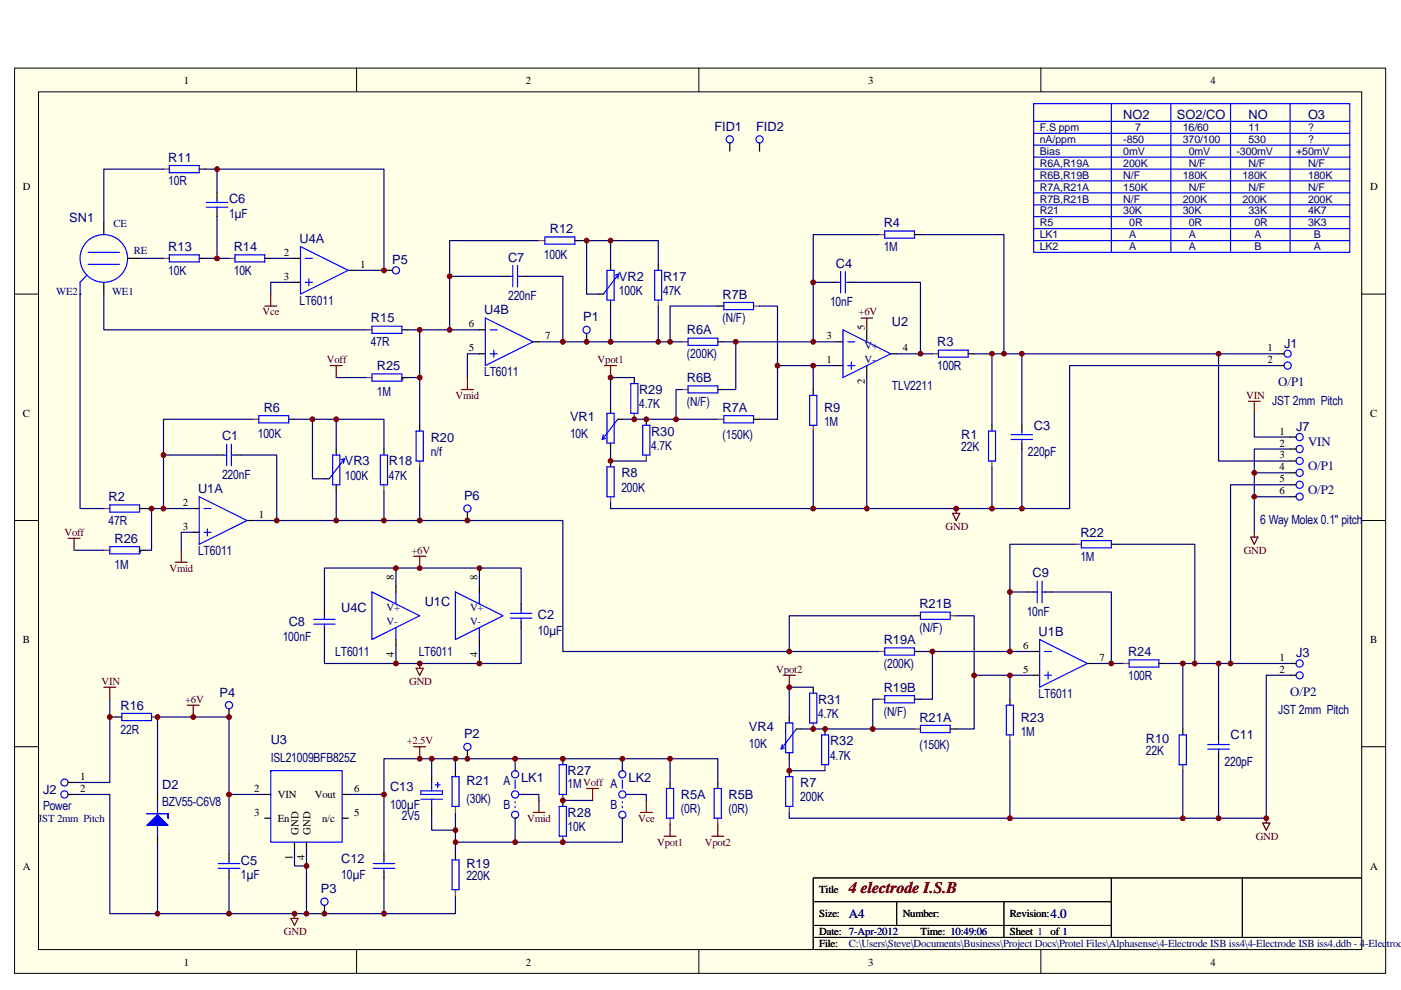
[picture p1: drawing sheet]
<svg xmlns="http://www.w3.org/2000/svg" width="297mm" height="210mm" viewBox="0 0 297 210" stroke-linecap="round" stroke-linejoin="round" font-family="sans-serif">
<path d="M3.1 14.4h290.7v192h-290.7z" fill="#ffffe8"/>
<g fill="none" stroke="#000" stroke-width=".21">
<path d="M3.1 14.4h290.7v192h-290.7zM8.2 19.5h280.5v181.8h-280.5zM75.6 14.4v5M148.2 14.4v5M220.7 14.4v5M3 62.4h5.1M288.7 62.4h5M3 110.4h5.1M288.7 110.4h5M3 158.3h5.1M288.7 158.3h5M172.4 191.2h63.2"/>
<path d="M172.4 198.8h116.3M172.4 196.2h63.2M190.1 191.2v5M212.8 191.2v7.6M235.6 186.1v12.7M263.4 186.1h-91v15.2M288.7 186.1h-25.3v12.7M75.6 201.3v5M148.2 201.3v5M220.7 201.3v5"/>
</g>
<g fill="none" stroke="#00f" stroke-width=".25">
<path d="M35.9 35.1h6.3v1.5h-6.3zM219.2 22h67v31.5h-67zM219.2 28.3h67M219.2 30.8h67M219.2 33.3h67M219.2 25.7h67M235.6 22v31.5M248.2 22v31.5M18.5 58.3l-1.5 1.6v2.5M18.7 53.5h6.6M18.7 56h6.6M35.9 54h6.3v1.5h-6.3z"/>
<path d="M43.7 43.9h4.6M43.7 42.9h4.6M46 42.2v.7M46 43.9v.8M49.8 54h6.3v1.5h-6.3zM107.9 58.6h.8M108.7 56.3v4.5M109.7 58.6h.8M109.7 56.3v4.5M115.5 50.2h6.4v1.6h-6.4zM128.7 57.3h1.5v6.3h-1.5zM131 59.1l.2-1-3.3 4.3"/>
<path d="M131.2 58.1l-.7 .2M177.5 59.9h.7M178.2 57.6v4.5M179.2 59.9h.8M179.2 57.6v4.5M187.6 49h6.3v1.5h-6.3zM78.9 69.2h6.3v1.5h-6.3zM145.9 71.7h6.3v1.5h-6.3zM153.5 64.1h6.3v1.6h-6.3zM178.7 69.9l10.1 5.1-10.1 5.1zM179.7 72.5h1.6M179.7 77.5h1.6"/>
<path d="M180.5 76.8v1.5M199 74.3h6.3v1.4h-6.3zM47.3 96.5h.7M48 94.2v4.5M49.1 96.5h.7M49.1 94.2v4.5M54.9 88.1h6.3v1.6h-6.3zM70.5 96.5h1.5v6.3h-1.5zM72.8 98.2l.3-1-3.3 4.3M73.1 97.2l-.8 .3M88.2 91.4h1.5v6.3h-1.5zM128.4 92.9l-.7 .3"/>
<path d="M128.7 87.6h1.5v6.3h-1.5zM128.7 99h1.5v6.3h-1.5zM131 88.9l-3.3 4.3 .2-1M145.9 81.8h6.3v1.5h-6.3zM153.5 88.1h6.3v1.6h-6.3zM171.7 83.8h1.5v6.4h-1.5zM214.4 93.2h4.5M214.4 92.2h4.5M216.7 91.4v.8M216.7 93.2v.7M23.3 107.1h6.3v1.5h-6.3zM229.3 114.6h6.3v1.6h-6.3z"/>
<path d="M66.5 132.3h4.5M66.5 131.3h4.5M68.8 130.6v.7M68.8 132.3v.8M108.2 131.1h4.6M108.2 130h4.6M110.5 129.3v.7M110.5 131.1v.7M187.6 137.4h6.3v1.5h-6.3zM195.2 129.8h6.3v1.5h-6.3zM219.2 125.5h.7M219.9 123.2v4.6"/>
<path d="M220.9 125.5h.8M220.9 123.2v4.6M239.4 139.9h6.3v1.5h-6.3zM25.8 151.3h6.3v1.5h-6.3zM166.3 158.6l-.7 .2M166.6 153.3h1.5v6.3h-1.5zM168.9 154.6l-3.3 4.2 .3-.9M187.6 147.5h6.3v1.5h-6.3zM195.2 153.8h6.3v1.5h-6.3zM213.4 149.5h1.5v6.3h-1.5zM256.1 158.8h4.5M256.1 157.9h4.5"/>
<path d="M258.4 157.1v.8M258.4 158.8v.8M166.6 164.7h1.5v6.3h-1.5zM46.3 184.1h4.5M46.3 183.1h4.5M48.6 182.3v.8M48.6 184.1v.8"/>
<circle cx="22" cy="54.8" r="5.1"/>
<circle cx="83.9" cy="57.3" r=".76"/>
<circle cx="124.4" cy="69.9" r=".76"/>
<circle cx="273" cy="77.5" r=".76"/>
<circle cx="273" cy="75" r=".75"/>
<circle cx="99.1" cy="107.8" r=".76"/>
<circle cx="48.6" cy="149.5" r=".76"/>
<circle cx="99.1" cy="158.4" r=".75"/>
<circle cx="275.5" cy="140.7" r=".76"/>
<circle cx="275.6" cy="143.2" r=".75"/>
<circle cx="13.7" cy="168.4" r=".76"/>
<circle cx="13.7" cy="165.9" r=".75"/>
<circle cx="68.8" cy="191.2" r=".76"/>
</g>
<g fill="none" stroke="#000" stroke-width=".25">
<path d="M42.2 35.9h1.3M22 47.2v2.5M22 59.9v2.5M27 54.8h2.6M42.2 54.8h1.3M46 40.9v1.3M46 44.7v1.2M56.1 54.8h1.3M81.4 57.3h1.8M106.7 58.6h1.2M110.5 58.6h1.3M121.9 51h1.2"/>
<path d="M129.5 56v1.3M176.2 59.9h1.3M180 59.9h1.3M193.9 49.7h1.3M17 62.4h.1M85.2 69.9h1.3M124.4 70.7v1.8M126.9 62.4h1M129.5 63.6v1.3M152.2 72.5h1.3M152.2 64.9h1.3M177.5 77.5h1.2"/>
<path d="M177.5 72.5h1.2M183.8 69.9v2.6M183.8 77.5v2.6M188.8 75h1.3M205.3 75h1.2M271 75h1.2M271 77.5h1.2M46 96.5h1.3M49.8 96.5h1.3M61.2 88.9h1.2M71.3 95.2v1.3M89 90.2v1.2"/>
<path d="M129.5 86.4v1.2M129.5 93.9v1.3M129.5 97.7v1.3M131 88.9h1M152.2 82.6h1.3M159.8 88.9h1.2M172.4 82.6v1.2M216.7 90.2v1.2M216.7 93.9v1.3M29.6 107.8h1.3M68.8 101.5h1M71.3 102.8v1.3"/>
<path d="M99.1 108.6v1.8M235.6 115.4h1.3M68.8 129.3v1.3M68.8 133.1v1.3M110.5 128v1.3M110.5 131.8v1.3M193.9 138.1h1.3M193.9 130.6h1.3M217.9 125.5h1.3M221.7 125.5h1.3M24.6 152h1.2M48.6 150.3v1.7"/>
<path d="M99.1 159.1v1.8M167.3 152v1.3M167.3 159.6v1.3M168.9 154.6h1M193.9 148.3h1.3M201.5 154.6h1.2M214.1 148.3v1.2M245.7 140.7h1.3M258.4 155.8v1.3M258.4 159.6v1.3M273.5 140.7h1.3M273.5 143.2h1.3"/>
<path d="M14.4 165.9h1.3M14.4 168.4h1.3M167.3 163.4v1.3M48.6 181.1v1.2M48.6 184.9v1.2M68.8 191.9v1.8"/>
</g>
<g fill="none" stroke="#000080" stroke-width=".25">
<path d="M34.7 35.9h-12.7v11.3M43.5 35.9h37.9v21.4h-6.3M46 35.9v5M29.6 54.8h5.1M43.5 54.8h5.1M46 45.9v8.9M57.4 54.8h5M62.4 59.9h-5v2.5M95.3 58.6h11.4M111.8 58.6h7.5v13.9M114.3 51h-19v18.9M172.4 59.9h3.8"/>
<path d="M181.3 59.9h13.9v15.1M186.3 49.7h-13.9v22.8M195.2 49.7h17.6v25.3M17 62.4v45.4h5M22 62.4v7.5h55.6M86.5 69.9h15.1M89 69.9v20.3M114.3 72.5h30.3M152.2 64.9h-10.1v7.6M153.5 72.5h24M156 72.5v10.1h-2.5M161 64.9h3.8v12.6"/>
<path d="M172.4 77.5h-7.6v11.4h-3.8M177.5 77.5h-5.1v5.1M190.1 75h7.6M206.5 75h64.5M216.7 75v15.2M271 77.5h-44.2v30.3h-43M34.7 96.5h11.3M51.1 96.5h7.6v13.9M53.6 88.9h-18.9v18.9M129.5 95.2v2.5M132 88.9h20.2M144.6 82.6h-1.3v6.3"/>
<path d="M172.4 91.4v16.4M183.8 80.1v27.7h-54.3v-1.2M216.7 95.2v12.6M30.9 107.8h10.1M53.6 110.4h65.7v27.7h67M228 115.4h-13.9v22.7M236.9 115.4h16.4v25.3M193.9 130.6h-26.6v7.5M195.2 138.1h24M197.7 138.1v10.2h-2.5M202.7 130.6h3.8v12.6M214.1 125.5h3.8"/>
<path d="M223 125.5h12.6v15.2M23.3 152v13.9h-2.6M48.6 152h-15.2v16.4M169.9 154.6h24M186.3 148.3h-1.3v6.3M214.1 143.2h-7.6v11.4h-3.8M214.1 157.1v16.4M219.2 143.2h-5.1v5.1M231.8 140.7h6.3M247 140.7h26.5M258.4 140.7v15.1M273.5 143.2h-5v30.3h-101.2v-1.2"/>
<path d="M20.7 168.4h2.6v25.3h10.1M33.4 178.6v15.1h63.2v-3.8M167.3 160.9v2.5M258.4 160.9v12.6"/>
</g>
<g fill="none" stroke="#a1006a" stroke-width=".25">
<path d="M34.7 35.9h1.2M34.7 54.8h1.2M48.6 54.8h1.2M114.3 51h1.2M186.3 49.7h1.3M77.6 69.9h1.3M144.6 72.5h1.3M159.8 64.9h1.2M197.7 75h1.3M53.6 88.9h1.3M89 97.7v1.3M144.6 82.6h1.3"/>
<path d="M152.2 88.9h1.3M172.4 90.2v1.2M22 107.8h1.3M129.5 105.3v1.3M228 115.4h1.3M186.3 138.1h1.3M201.5 130.6h1.2M32.1 152h1.3M186.3 148.3h1.3M193.9 154.6h1.3M214.1 155.8v1.3M238.1 140.7h1.3"/>
<path d="M167.3 171v1.3"/>
</g>
<path d="M182.5 67.4h2.5M183.8 67.4v2.5M202 108.8h1.5l-.8 1.6zM202.7 107.8v1M39.7 149.5h2.5M41 149.5v2.5M87.7 158.3h2.6M89 158.3v2.6M267.7 174.5h1.5l-.7 1.5zM268.5 173.5v1M61.7 194.7h1.5l-.8 1.5zM62.4 193.7v1" fill="none" stroke="#800000" stroke-width=".25"/>
<circle cx="197.7" cy="138.1" r=".51" fill="#800000"/>
<circle cx="197.7" cy="138.1" r=".51" fill="none" stroke="#800000" stroke-width=".21"/>
<circle cx="214.1" cy="138.1" r=".51" fill="#800000"/>
<circle cx="214.1" cy="138.1" r=".51" fill="none" stroke="#800000" stroke-width=".21"/>
<circle cx="214.1" cy="125.5" r=".51" fill="#800000"/>
<circle cx="214.1" cy="125.5" r=".51" fill="none" stroke="#800000" stroke-width=".21"/>
<circle cx="214.1" cy="143.2" r=".5" fill="#800000"/>
<circle cx="214.1" cy="143.2" r=".5" fill="none" stroke="#800000" stroke-width=".21"/>
<circle cx="268.5" cy="173.5" r=".51" fill="#800000"/>
<circle cx="268.5" cy="173.5" r=".51" fill="none" stroke="#800000" stroke-width=".21"/>
<circle cx="206.5" cy="143.2" r=".5" fill="#800000"/>
<circle cx="206.5" cy="143.2" r=".5" fill="none" stroke="#800000" stroke-width=".21"/>
<circle cx="214.1" cy="173.5" r=".51" fill="#800000"/>
<circle cx="214.1" cy="173.5" r=".51" fill="none" stroke="#800000" stroke-width=".21"/>
<circle cx="258.4" cy="173.5" r=".51" fill="#800000"/>
<circle cx="258.4" cy="173.5" r=".51" fill="none" stroke="#800000" stroke-width=".21"/>
<circle cx="185" cy="154.6" r=".5" fill="#800000"/>
<circle cx="185" cy="154.6" r=".5" fill="none" stroke="#800000" stroke-width=".21"/>
<path d="M33.4 168.4v1.3M33.4 177.3v1.3M81.4 181.1v1.2M81.4 184.9v1.2" fill="none" stroke="#000" stroke-width=".25"/>
<path d="M219.2 35.9h67M219.2 38.4h67M219.2 40.9h67M33.4 169.7v7.6M79.1 184.1h4.6M79.1 183.1h4.6M81.4 182.3v.8M81.4 184.1v.8" fill="none" stroke="#00f" stroke-width=".25"/>
<path d="M91.5 160.9v3.8M96.6 160.9v2.5" fill="none" stroke="#000080" stroke-width=".25"/>
<path d="M56.1 64.9h2.6M57.4 62.4v2.5M135.8 172.3h2.5M137 169.7v2.6" fill="none" stroke="#800000" stroke-width=".25"/>
<path d="M31.1 172.5h4.5v1v-1z" fill="#00f"/>
<path d="M31.1 172.5h4.5v1v-1z" fill="none" stroke="#00f" stroke-width=".25"/>
<path d="M31.1 175l2.3-2.2 2.2 2.2z" fill="#00f"/>
<g fill="none" stroke="#00f" stroke-width=".25">
<path d="M31.1 175l2.3-2.2 2.2 2.2z"/>
<circle cx="275.5" cy="92.7" r=".76"/>
<circle cx="275.5" cy="95.2" r=".76"/>
<circle cx="275.6" cy="97.7" r=".75"/>
<circle cx="275.5" cy="102.8" r=".76"/>
<circle cx="275.5" cy="100.2" r=".76"/>
<circle cx="275.6" cy="105.3" r=".75"/>
</g>
<path d="M273.5 92.7h1.3M273.5 95.2h1.3M273.5 97.7h1.3M273.5 100.2h1.3M273.5 102.8h1.3M273.5 105.3h1.3" fill="none" stroke="#000" stroke-width=".25"/>
<path d="M273.5 95.2h-7.6v17.7M265.9 100.2h7.6M265.9 105.3h7.6" fill="none" stroke="#000080" stroke-width=".25"/>
<path d="M265.2 113.9h1.5l-.8 1.5zM265.9 112.9v1" fill="none" stroke="#800000" stroke-width=".25"/>
<circle cx="265.9" cy="100.3" r=".51" fill="#800000"/>
<circle cx="265.9" cy="100.3" r=".51" fill="none" stroke="#800000" stroke-width=".21"/>
<circle cx="265.9" cy="105.3" r=".5" fill="#800000"/>
<circle cx="265.9" cy="105.3" r=".5" fill="none" stroke="#800000" stroke-width=".21"/>
<g fill="none" stroke="#000080" stroke-width=".25">
<path d="M123.1 51h6.4v5M124.4 51v11.4h2.5M101.6 75h-2.5v5.1M129.5 64.9v7.6M258.4 75v22.7h15.1M62.4 88.9h8.9v6.3M66.2 88.9v12.6h2.6M265.9 87.6v5.1h7.6M41 112.9h-2.6v3.8M71.3 104.1v6.3M273.5 102.8h-12.6v37.9M23.3 148.3v3.7h1.3"/>
<path d="M15.7 165.9h5M15.7 168.4h5"/>
</g>
<path d="M264.7 85.1h2.5M265.9 85.1v2.5M22 145.7h2.6M23.3 145.7v2.6" fill="none" stroke="#800000" stroke-width=".25"/>
<g fill="none" stroke="#00f" stroke-width=".25">
<path d="M63.7 52.3l10.1 5-10.1 5.1zM64.7 54.8h1.5M64.7 59.9h1.5M65.5 59.1v1.5M102.9 67.4l10.1 5.1-10.1 5zM103.9 69.9h1.5M103.9 75h1.5M104.7 74.3v1.4M209.6 91.4h1.5v6.3h-1.5zM42.2 105.3l10.2 5.1-10.2 5zM43.3 107.8h1.4M43.3 112.9h1.4"/>
<path d="M44 112.1v1.5M78.9 125.5l10.1 5.1-10.1 5zM83.9 125.5v2.5M83.9 133.1v2.5M96.6 125.5l10.1 5.1-10.1 5zM101.6 125.5v2.5M101.6 133.1v2.5M220.4 135.6l10.1 5.1-10.1 5zM221.4 138.1h1.6M221.4 143.2h1.6M222.2 142.5v1.4M250 155.8h1.5v6.3h-1.5z"/>
<path d="M109.2 165.4v1.8M109.2 170v.2M109.2 171v.2M110 168.4h.5"/>
<circle cx="109.2" cy="168.4" r=".76"/>
<circle cx="109.2" cy="164.2" r=".76"/>
<circle cx="109.2" cy="172.7" r=".75"/>
</g>
<g fill="none" stroke="#000" stroke-width=".25">
<path d="M62.4 54.8h1.3M62.4 59.9h1.3M73.8 57.3h1.3M101.6 69.9h1.3M101.6 75h1.3M113 72.5h1.3M210.3 90.2v1.2M41 107.8h1.2M41 112.9h1.2M52.4 110.4h1.2M83.9 124.2v1.3M83.9 135.6v1.3"/>
<path d="M101.6 124.2v1.3M101.6 135.6v1.3M219.2 138.1h1.2M219.2 143.2h1.2M230.5 140.7h1.3M250.8 154.6v1.2M109.2 173.5h.1M109.2 163.4h.1M110.5 168.4h.1"/>
</g>
<path d="M210.3 97.7v1.3M250.8 162.1v1.3" fill="none" stroke="#a1006a" stroke-width=".25"/>
<circle cx="235.6" cy="140.7" r=".5" fill="#800000"/>
<circle cx="235.6" cy="140.7" r=".5" fill="none" stroke="#800000" stroke-width=".21"/>
<circle cx="253.3" cy="140.7" r=".5" fill="#800000"/>
<circle cx="253.3" cy="140.7" r=".5" fill="none" stroke="#800000" stroke-width=".21"/>
<circle cx="258.4" cy="140.7" r=".51" fill="#800000"/>
<circle cx="258.4" cy="140.7" r=".51" fill="none" stroke="#800000" stroke-width=".21"/>
<circle cx="260.9" cy="140.7" r=".51" fill="#800000"/>
<circle cx="260.9" cy="140.7" r=".51" fill="none" stroke="#800000" stroke-width=".21"/>
<path d="M250.8 140.7v13.9" fill="none" stroke="#000080" stroke-width=".25"/>
<circle cx="250.8" cy="140.7" r=".51" fill="#800000"/>
<circle cx="250.8" cy="140.7" r=".51" fill="none" stroke="#800000" stroke-width=".21"/>
<path d="M250.8 163.4v10.1" fill="none" stroke="#000080" stroke-width=".25"/>
<circle cx="250.8" cy="173.5" r=".51" fill="#800000"/>
<circle cx="250.8" cy="173.5" r=".51" fill="none" stroke="#800000" stroke-width=".21"/>
<path d="M210.3 75v15.2M210.3 99v8.8" fill="none" stroke="#000080" stroke-width=".25"/>
<circle cx="23.3" cy="152" r=".51" fill="#800000"/>
<circle cx="23.3" cy="152" r=".51" fill="none" stroke="#800000" stroke-width=".21"/>
<path d="M96.6 160.9h55.6v5M96.6 172.3v8.8M109.2 160.9v2.5M109.2 173.5v5.1M110.5 168.4h3.8v1.3M132 173.5v5.1h-35.4M133.2 168.4h3.8v1.3" fill="none" stroke="#000080" stroke-width=".25"/>
<g fill="none" stroke="#00f" stroke-width=".25">
<path d="M132 165.4v1.8M132 170v.2M132 171v.2M132.7 168.4h.5"/>
<circle cx="131.9" cy="168.4" r=".76"/>
<circle cx="132" cy="164.2" r=".76"/>
<circle cx="132" cy="172.7" r=".75"/>
</g>
<path d="M132 173.5h.1M132 163.4h.1M133.2 168.4h.1" fill="none" stroke="#000" stroke-width=".25"/>
<path d="M113 172.3h2.5M114.3 169.7v2.6" fill="none" stroke="#800000" stroke-width=".25"/>
<circle cx="33.4" cy="152" r=".51" fill="#800000"/>
<circle cx="33.4" cy="152" r=".51" fill="none" stroke="#800000" stroke-width=".21"/>
<path d="M83.9 120.4v3.8M83.9 136.9v3.8M101.6 120.4v3.8M101.6 136.9v3.8M110.5 133.1v7.6h-41.7v-6.3M110.5 128v-7.6h-41.7v8.9" fill="none" stroke="#000080" stroke-width=".25"/>
<path d="M97.8 82.6h2.6M99.1 80.1v2.5M37.2 119.2h2.5M38.4 116.7v2.5M87.7 117.9h2.6M89 117.9v2.5M88.2 141.7h1.5l-.7 1.5zM89 140.7v1" fill="none" stroke="#800000" stroke-width=".25"/>
<circle cx="33.4" cy="193.7" r=".51" fill="#800000"/>
<circle cx="33.4" cy="193.7" r=".51" fill="none" stroke="#800000" stroke-width=".21"/>
<circle cx="62.4" cy="193.7" r=".5" fill="#800000"/>
<circle cx="62.4" cy="193.7" r=".5" fill="none" stroke="#800000" stroke-width=".21"/>
<path d="M91.5 172.3v3.7h5.1M132 160.9v2.5" fill="none" stroke="#000080" stroke-width=".25"/>
<path d="M91.5 164.7v1.2M91.5 171v1.3" fill="none" stroke="#000" stroke-width=".25"/>
<path d="M260.9 22v31.5M273.5 22v31.5M219.2 43.4h67M89.2 167.7h4.6v.7h-4.6zM89.2 169.5h4.6M91.5 165.9v1.8M91.5 169.5v1.5M92.3 166.4h1M92.8 165.9v1" fill="none" stroke="#00f" stroke-width=".25"/>
<path d="M128.2 77.5h2.5M129.5 77.5v2.6M166.1 143.2h2.5M167.3 143.2v2.5M150.9 177.3h2.6M152.2 174.8v2.5" fill="none" stroke="#800000" stroke-width=".25"/>
<circle cx="156" cy="72.5" r=".51" fill="#800000"/>
<circle cx="156" cy="72.5" r=".51" fill="none" stroke="#800000" stroke-width=".21"/>
<circle cx="81.4" cy="57.3" r=".5" fill="#800000"/>
<circle cx="81.4" cy="57.3" r=".5" fill="none" stroke="#800000" stroke-width=".21"/>
<circle cx="46" cy="35.9" r=".5" fill="#800000"/>
<circle cx="46" cy="35.9" r=".5" fill="none" stroke="#800000" stroke-width=".21"/>
<circle cx="46" cy="54.8" r=".5" fill="#800000"/>
<circle cx="46" cy="54.8" r=".5" fill="none" stroke="#800000" stroke-width=".21"/>
<circle cx="95.3" cy="69.9" r=".51" fill="#800000"/>
<circle cx="95.3" cy="69.9" r=".51" fill="none" stroke="#800000" stroke-width=".21"/>
<circle cx="95.3" cy="58.6" r=".51" fill="#800000"/>
<circle cx="95.3" cy="58.6" r=".51" fill="none" stroke="#800000" stroke-width=".21"/>
<circle cx="119.3" cy="72.5" r=".51" fill="#800000"/>
<circle cx="119.3" cy="72.5" r=".51" fill="none" stroke="#800000" stroke-width=".21"/>
<circle cx="172.4" cy="72.5" r=".51" fill="#800000"/>
<circle cx="172.4" cy="72.5" r=".51" fill="none" stroke="#800000" stroke-width=".21"/>
<circle cx="172.4" cy="59.9" r=".51" fill="#800000"/>
<circle cx="172.4" cy="59.9" r=".51" fill="none" stroke="#800000" stroke-width=".21"/>
<circle cx="195.2" cy="75" r=".49" fill="#800000"/>
<circle cx="195.2" cy="75" r=".49" fill="none" stroke="#800000" stroke-width=".21"/>
<circle cx="212.9" cy="75" r=".49" fill="#800000"/>
<circle cx="212.9" cy="75" r=".49" fill="none" stroke="#800000" stroke-width=".21"/>
<circle cx="172.4" cy="77.5" r=".51" fill="#800000"/>
<circle cx="172.4" cy="77.5" r=".51" fill="none" stroke="#800000" stroke-width=".21"/>
<circle cx="164.8" cy="77.5" r=".51" fill="#800000"/>
<circle cx="164.8" cy="77.5" r=".51" fill="none" stroke="#800000" stroke-width=".21"/>
<circle cx="183.8" cy="107.8" r=".5" fill="#800000"/>
<circle cx="183.8" cy="107.8" r=".5" fill="none" stroke="#800000" stroke-width=".21"/>
<circle cx="172.4" cy="107.8" r=".51" fill="#800000"/>
<circle cx="172.4" cy="107.8" r=".51" fill="none" stroke="#800000" stroke-width=".21"/>
<circle cx="216.7" cy="75" r=".5" fill="#800000"/>
<circle cx="216.7" cy="75" r=".5" fill="none" stroke="#800000" stroke-width=".21"/>
<circle cx="216.7" cy="107.8" r=".51" fill="#800000"/>
<circle cx="216.7" cy="107.8" r=".51" fill="none" stroke="#800000" stroke-width=".21"/>
<circle cx="124.4" cy="72.5" r=".5" fill="#800000"/>
<circle cx="124.4" cy="72.5" r=".5" fill="none" stroke="#800000" stroke-width=".21"/>
<circle cx="142.1" cy="72.5" r=".5" fill="#800000"/>
<circle cx="142.1" cy="72.5" r=".5" fill="none" stroke="#800000" stroke-width=".21"/>
<circle cx="143.3" cy="88.9" r=".51" fill="#800000"/>
<circle cx="143.3" cy="88.9" r=".51" fill="none" stroke="#800000" stroke-width=".21"/>
<circle cx="129.5" cy="72.5" r=".51" fill="#800000"/>
<circle cx="129.5" cy="72.5" r=".51" fill="none" stroke="#800000" stroke-width=".21"/>
<circle cx="124.4" cy="51" r=".5" fill="#800000"/>
<circle cx="124.4" cy="51" r=".5" fill="none" stroke="#800000" stroke-width=".21"/>
<circle cx="210.3" cy="75" r=".49" fill="#800000"/>
<circle cx="210.3" cy="75" r=".49" fill="none" stroke="#800000" stroke-width=".21"/>
<circle cx="210.3" cy="107.8" r=".5" fill="#800000"/>
<circle cx="210.3" cy="107.8" r=".5" fill="none" stroke="#800000" stroke-width=".21"/>
<circle cx="258.4" cy="75" r=".5" fill="#800000"/>
<circle cx="258.4" cy="75" r=".5" fill="none" stroke="#800000" stroke-width=".21"/>
<circle cx="34.6" cy="107.8" r=".5" fill="#800000"/>
<circle cx="34.6" cy="107.8" r=".5" fill="none" stroke="#800000" stroke-width=".21"/>
<circle cx="34.6" cy="96.5" r=".5" fill="#800000"/>
<circle cx="34.6" cy="96.5" r=".5" fill="none" stroke="#800000" stroke-width=".21"/>
<circle cx="66.2" cy="88.9" r=".51" fill="#800000"/>
<circle cx="66.2" cy="88.9" r=".51" fill="none" stroke="#800000" stroke-width=".21"/>
<path d="M89 99v11.4" fill="none" stroke="#000080" stroke-width=".25"/>
<circle cx="89" cy="69.9" r=".5" fill="#800000"/>
<circle cx="89" cy="69.9" r=".5" fill="none" stroke="#800000" stroke-width=".21"/>
<circle cx="83.9" cy="140.7" r=".51" fill="#800000"/>
<circle cx="83.9" cy="140.7" r=".51" fill="none" stroke="#800000" stroke-width=".21"/>
<circle cx="101.6" cy="140.7" r=".51" fill="#800000"/>
<circle cx="101.6" cy="140.7" r=".51" fill="none" stroke="#800000" stroke-width=".21"/>
<circle cx="101.6" cy="120.5" r=".5" fill="#800000"/>
<circle cx="101.6" cy="120.5" r=".5" fill="none" stroke="#800000" stroke-width=".21"/>
<circle cx="84" cy="120.5" r=".5" fill="#800000"/>
<circle cx="84" cy="120.5" r=".5" fill="none" stroke="#800000" stroke-width=".21"/>
<circle cx="89" cy="140.7" r=".5" fill="#800000"/>
<circle cx="89" cy="140.7" r=".5" fill="none" stroke="#800000" stroke-width=".21"/>
<circle cx="89" cy="120.5" r=".49" fill="#800000"/>
<circle cx="89" cy="120.5" r=".49" fill="none" stroke="#800000" stroke-width=".21"/>
<path d="M219.2 45.9h67M219.2 48.5h67M219.2 51h67" fill="none" stroke="#00f" stroke-width=".25"/>
<circle cx="202.7" cy="107.8" r=".5" fill="#800000"/>
<circle cx="202.7" cy="107.8" r=".5" fill="none" stroke="#800000" stroke-width=".21"/>
<path d="M56.1 168.4h1.3M56.1 173.5h1.3M62.4 178.6v1.2M65 178.6v1.2M72.6 168.4h1.2M72.6 173.5h1.2" fill="none" stroke="#000" stroke-width=".25"/>
<path d="M57.4 163.4h15.2v15.2h-15.2z" fill="none" stroke="#00f" stroke-width=".25"/>
<circle cx="68.8" cy="193.7" r=".51" fill="#800000"/>
<circle cx="68.8" cy="193.7" r=".51" fill="none" stroke="#800000" stroke-width=".21"/>
<path d="M48.6 152v29.1M48.6 168.4h7.5" fill="none" stroke="#000080" stroke-width=".25"/>
<circle cx="48.6" cy="168.4" r=".51" fill="#800000"/>
<circle cx="48.6" cy="168.4" r=".51" fill="none" stroke="#800000" stroke-width=".21"/>
<path d="M48.6 186.1v7.6" fill="none" stroke="#000080" stroke-width=".25"/>
<circle cx="48.6" cy="193.7" r=".51" fill="#800000"/>
<circle cx="48.6" cy="193.7" r=".51" fill="none" stroke="#800000" stroke-width=".21"/>
<path d="M62.4 179.8v3.8h2.6M65 179.8v13.9" fill="none" stroke="#000080" stroke-width=".25"/>
<circle cx="65" cy="193.7" r=".51" fill="#800000"/>
<circle cx="65" cy="193.7" r=".51" fill="none" stroke="#800000" stroke-width=".21"/>
<circle cx="65" cy="183.6" r=".51" fill="#800000"/>
<circle cx="65" cy="183.6" r=".51" fill="none" stroke="#800000" stroke-width=".21"/>
<path d="M81.4 168.4v12.7M96.6 160.9h-15.2v7.5h-7.6" fill="none" stroke="#000080" stroke-width=".25"/>
<circle cx="81.4" cy="168.4" r=".5" fill="#800000"/>
<circle cx="81.4" cy="168.4" r=".5" fill="none" stroke="#800000" stroke-width=".21"/>
<path d="M81.4 186.1v7.6" fill="none" stroke="#000080" stroke-width=".25"/>
<circle cx="81.4" cy="193.7" r=".5" fill="#800000"/>
<circle cx="81.4" cy="193.7" r=".5" fill="none" stroke="#800000" stroke-width=".21"/>
<circle cx="41" cy="152" r=".51" fill="#800000"/>
<circle cx="41" cy="152" r=".51" fill="none" stroke="#800000" stroke-width=".21"/>
<circle cx="48.6" cy="152" r=".51" fill="#800000"/>
<circle cx="48.6" cy="152" r=".51" fill="none" stroke="#800000" stroke-width=".21"/>
<path d="M139.6 63.6v1.3M81.4 102.8v1.3M96.6 171v1.3M152.2 173.5v1.3M96.6 188.6v1.3" fill="none" stroke="#a1006a" stroke-width=".25"/>
<path d="M154.7 30.3v1.7M161 30.3v1.7M139.6 56v1.3M81.4 95.2v1.3M96.6 163.4v1.3M152.2 165.9v1.3M96.6 181.1v1.2" fill="none" stroke="#000" stroke-width=".25"/>
<g fill="none" stroke="#00f" stroke-width=".25">
<path d="M138.8 57.3h1.5v6.3h-1.5zM80.6 96.5h1.6v6.3h-1.6zM95.8 164.7h1.5v6.3h-1.5zM151.4 167.2h1.5v6.3h-1.5zM95.8 182.3h1.5v6.3h-1.5z"/>
<circle cx="154.7" cy="29.5" r=".76"/>
<circle cx="161" cy="29.5" r=".76"/>
</g>
<path d="M129.5 51h10.1v5" fill="none" stroke="#000080" stroke-width=".25"/>
<circle cx="129.5" cy="51" r=".51" fill="#800000"/>
<circle cx="129.5" cy="51" r=".51" fill="none" stroke="#800000" stroke-width=".21"/>
<path d="M139.6 64.9v7.6" fill="none" stroke="#000080" stroke-width=".25"/>
<circle cx="139.5" cy="72.5" r=".5" fill="#800000"/>
<circle cx="139.5" cy="72.5" r=".5" fill="none" stroke="#800000" stroke-width=".21"/>
<path d="M71.3 88.9h10.1v6.3M81.4 104.1v6.3" fill="none" stroke="#000080" stroke-width=".25"/>
<circle cx="71.3" cy="88.9" r=".5" fill="#800000"/>
<circle cx="71.3" cy="88.9" r=".5" fill="none" stroke="#800000" stroke-width=".21"/>
<path d="M142.1 173.5v1.3" fill="none" stroke="#a1006a" stroke-width=".25"/>
<path d="M142.1 165.9v1.3" fill="none" stroke="#000" stroke-width=".25"/>
<path d="M141.3 167.2h1.5v6.3h-1.5z" fill="none" stroke="#00f" stroke-width=".25"/>
<path d="M140.8 177.3h2.5M142.1 174.8v2.5" fill="none" stroke="#800000" stroke-width=".25"/>
<path d="M142.1 160.9v5" fill="none" stroke="#000080" stroke-width=".25"/>
<circle cx="142.1" cy="160.9" r=".5" fill="#800000"/>
<circle cx="142.1" cy="160.9" r=".5" fill="none" stroke="#800000" stroke-width=".21"/>
<path d="M167.3 145.7v6.3" fill="none" stroke="#000080" stroke-width=".25"/>
<path d="M172.4 153.3v1.3" fill="none" stroke="#a1006a" stroke-width=".25"/>
<path d="M172.4 145.7v1.3" fill="none" stroke="#000" stroke-width=".25"/>
<path d="M171.7 147h1.5v6.3h-1.5z" fill="none" stroke="#00f" stroke-width=".25"/>
<circle cx="172.4" cy="154.6" r=".51" fill="#800000"/>
<circle cx="172.4" cy="154.6" r=".51" fill="none" stroke="#800000" stroke-width=".21"/>
<path d="M174.9 162.1v1.3" fill="none" stroke="#a1006a" stroke-width=".25"/>
<path d="M174.9 154.6v1.2" fill="none" stroke="#000" stroke-width=".25"/>
<path d="M174.2 155.8h1.5v6.3h-1.5z" fill="none" stroke="#00f" stroke-width=".25"/>
<circle cx="174.9" cy="154.6" r=".5" fill="#800000"/>
<circle cx="174.9" cy="154.6" r=".5" fill="none" stroke="#800000" stroke-width=".21"/>
<path d="M167.3 163.4h7.6" fill="none" stroke="#000080" stroke-width=".25"/>
<circle cx="167.3" cy="163.4" r=".5" fill="#800000"/>
<circle cx="167.3" cy="163.4" r=".5" fill="none" stroke="#800000" stroke-width=".21"/>
<path d="M167.3 145.7h5.1" fill="none" stroke="#000080" stroke-width=".25"/>
<circle cx="167.3" cy="145.7" r=".5" fill="#800000"/>
<circle cx="167.3" cy="145.7" r=".5" fill="none" stroke="#800000" stroke-width=".21"/>
<circle cx="167.3" cy="138.1" r=".5" fill="#800000"/>
<circle cx="167.3" cy="138.1" r=".5" fill="none" stroke="#800000" stroke-width=".21"/>
<circle cx="58.7" cy="110.4" r=".51" fill="#800000"/>
<circle cx="58.7" cy="110.4" r=".51" fill="none" stroke="#800000" stroke-width=".21"/>
<circle cx="99.1" cy="110.4" r=".5" fill="#800000"/>
<circle cx="99.1" cy="110.4" r=".5" fill="none" stroke="#800000" stroke-width=".21"/>
<circle cx="71.3" cy="110.4" r=".5" fill="#800000"/>
<circle cx="71.3" cy="110.4" r=".5" fill="none" stroke="#800000" stroke-width=".21"/>
<circle cx="89" cy="110.4" r=".5" fill="#800000"/>
<circle cx="89" cy="110.4" r=".5" fill="none" stroke="#800000" stroke-width=".21"/>
<circle cx="81.4" cy="110.4" r=".5" fill="#800000"/>
<circle cx="81.4" cy="110.4" r=".5" fill="none" stroke="#800000" stroke-width=".21"/>
<path d="M134.5 87.6v1.3M137 96.5v1.2" fill="none" stroke="#a1006a" stroke-width=".25"/>
<path d="M134.5 80.1v1.2M137 88.9v1.3" fill="none" stroke="#000" stroke-width=".25"/>
<path d="M133.7 81.3h1.6v6.3h-1.6zM136.3 90.2h1.5v6.3h-1.5z" fill="none" stroke="#00f" stroke-width=".25"/>
<circle cx="134.5" cy="88.9" r=".51" fill="#800000"/>
<circle cx="134.5" cy="88.9" r=".51" fill="none" stroke="#800000" stroke-width=".21"/>
<circle cx="137" cy="88.9" r=".51" fill="#800000"/>
<circle cx="137" cy="88.9" r=".51" fill="none" stroke="#800000" stroke-width=".21"/>
<path d="M134.5 80.1h-5v6.3" fill="none" stroke="#000080" stroke-width=".25"/>
<circle cx="129.5" cy="80" r=".51" fill="#800000"/>
<circle cx="129.5" cy="80" r=".51" fill="none" stroke="#800000" stroke-width=".21"/>
<path d="M129.5 97.7h7.5" fill="none" stroke="#000080" stroke-width=".25"/>
<circle cx="129.5" cy="97.7" r=".5" fill="#800000"/>
<circle cx="129.5" cy="97.7" r=".5" fill="none" stroke="#800000" stroke-width=".21"/>
<circle cx="132" cy="160.9" r=".5" fill="#800000"/>
<circle cx="132" cy="160.9" r=".5" fill="none" stroke="#800000" stroke-width=".21"/>
<circle cx="96.6" cy="160.9" r=".5" fill="#800000"/>
<circle cx="96.6" cy="160.9" r=".5" fill="none" stroke="#800000" stroke-width=".21"/>
<circle cx="89" cy="160.9" r=".5" fill="#800000"/>
<circle cx="89" cy="160.9" r=".5" fill="none" stroke="#800000" stroke-width=".21"/>
<circle cx="99.1" cy="160.9" r=".5" fill="#800000"/>
<circle cx="99.1" cy="160.9" r=".5" fill="none" stroke="#800000" stroke-width=".21"/>
<circle cx="91.5" cy="160.9" r=".51" fill="#800000"/>
<circle cx="91.5" cy="160.9" r=".51" fill="none" stroke="#800000" stroke-width=".21"/>
<circle cx="109.2" cy="160.9" r=".51" fill="#800000"/>
<circle cx="109.2" cy="160.9" r=".51" fill="none" stroke="#800000" stroke-width=".21"/>
<path d="M124.4 167.2h2.5M125.6 167.2v2.5" fill="none" stroke="#800000" stroke-width=".25"/>
<path d="M77.6 80.1h1.3" fill="none" stroke="#a1006a" stroke-width=".25"/>
<path d="M85.2 80.1h1.3" fill="none" stroke="#000" stroke-width=".25"/>
<path d="M78.9 79.3h6.3v1.5h-6.3z" fill="none" stroke="#00f" stroke-width=".25"/>
<path d="M86.5 80.1h2.5" fill="none" stroke="#000080" stroke-width=".25"/>
<circle cx="89" cy="80" r=".5" fill="#800000"/>
<circle cx="89" cy="80" r=".5" fill="none" stroke="#800000" stroke-width=".21"/>
<path d="M71.3 80.1h6.3M15.7 116.7h6.3M32.1 107.8v8.9h-1.2" fill="none" stroke="#000080" stroke-width=".25"/>
<path d="M70 77.5h2.6M71.3 77.5v2.6M14.4 114.1h2.6M15.7 114.1v2.6" fill="none" stroke="#800000" stroke-width=".25"/>
<path d="M22 116.7h1.3" fill="none" stroke="#a1006a" stroke-width=".25"/>
<path d="M29.6 116.7h1.3" fill="none" stroke="#000" stroke-width=".25"/>
<path d="M23.3 115.9h6.3v1.5h-6.3z" fill="none" stroke="#00f" stroke-width=".25"/>
<circle cx="32.1" cy="107.8" r=".51" fill="#800000"/>
<circle cx="32.1" cy="107.8" r=".51" fill="none" stroke="#800000" stroke-width=".21"/>
<path d="M119.3 168.4v1.3M119.3 177.3v1.3" fill="none" stroke="#a1006a" stroke-width=".25"/>
<path d="M119.3 160.9v1.2M119.3 169.7v1.3" fill="none" stroke="#000" stroke-width=".25"/>
<path d="M118.6 162.1h1.5v6.3h-1.5zM118.6 171h1.5v6.3h-1.5z" fill="none" stroke="#00f" stroke-width=".25"/>
<circle cx="119.3" cy="160.9" r=".51" fill="#800000"/>
<circle cx="119.3" cy="160.9" r=".51" fill="none" stroke="#800000" stroke-width=".21"/>
<circle cx="119.3" cy="178.6" r=".51" fill="#800000"/>
<circle cx="119.3" cy="178.6" r=".51" fill="none" stroke="#800000" stroke-width=".21"/>
<circle cx="96.6" cy="178.6" r=".5" fill="#800000"/>
<circle cx="96.6" cy="178.6" r=".5" fill="none" stroke="#800000" stroke-width=".21"/>
<circle cx="96.6" cy="176" r=".5" fill="#800000"/>
<circle cx="96.6" cy="176" r=".5" fill="none" stroke="#800000" stroke-width=".21"/>
<circle cx="109.2" cy="178.6" r=".51" fill="#800000"/>
<circle cx="109.2" cy="178.6" r=".51" fill="none" stroke="#800000" stroke-width=".21"/>
<path d="M119.3 169.7h6.3" fill="none" stroke="#000080" stroke-width=".25"/>
<circle cx="119.3" cy="169.7" r=".51" fill="#800000"/>
<circle cx="119.3" cy="169.7" r=".51" fill="none" stroke="#800000" stroke-width=".21"/>
<text font-size="3.4" fill="#800000" x="180" y="189.4">4 electrode I.S.B</text>
<g font-size="2.7" fill="#000080">
<text x="151.5" y="27.7">FID1</text>
<text x="160.3" y="27.7">FID2</text>
<text x="238.2" y="25.2">NO2</text>
<text x="249.5" y="25.2">SO2/CO</text>
<text x="264.7" y="25.2">NO</text>
<text x="277.3" y="25.2">O3</text>
<text x="35.7" y="34.3">R11</text>
<text x="35.7" y="39.3">10R</text>
<text x="14.7" y="47.2">SN1</text>
<text x="48.6" y="43.1">C6</text>
<text x="48.6" y="46.1">1µF</text>
<text x="35.7" y="53.2">R13</text>
<text x="49.6" y="53.2">R14</text>
<text x="63.5" y="51.5">U4A</text>
<text x="116.6" y="49.4">R12</text>
<text x="187.4" y="48.2">R4</text>
<text x="187.4" y="53.2">1M</text>
<text x="35.7" y="58.3">10K</text>
<text x="49.6" y="58.3">10K</text>
<text x="83.2" y="56">P5</text>
<text x="107.7" y="55.5">C7</text>
<text x="115.3" y="55">100K</text>
<text x="131.2" y="59.5">VR2</text>
<text x="140.6" y="59.5">R17</text>
<text x="177.2" y="56.8">C4</text>
<text x="63.5" y="64.6">LT6011</text>
<text x="107.7" y="63.6">220nF</text>
<text x="131.2" y="62.6">100K</text>
<text x="140.6" y="62.6">47K</text>
<text x="153.2" y="63.3">R7B</text>
<text x="176" y="64.9">10nF</text>
<text x="78.7" y="68.4">R15</text>
<text x="102.7" y="66.6">U4B</text>
<text x="123.7" y="68.1">P1</text>
<text x="145.6" y="70.9">R6A</text>
<text x="153.2" y="68.4">(N/F)</text>
<text x="189.1" y="69.1">U2</text>
<text x="78.7" y="73.4">47R</text>
<text x="145.6" y="75.9">(200K)</text>
<text x="198.7" y="73.4">R3</text>
<text x="272.3" y="73.7">J1</text>
<text x="79.9" y="78.5">R25</text>
<text x="102.7" y="79.8">LT6011</text>
<text x="135.5" y="83.5">R29</text>
<text x="145.6" y="81">R6B</text>
<text x="189.1" y="82.8">TLV2211</text>
<text x="198.7" y="78.5">100R</text>
<text x="271" y="81.9">O/P1</text>
<text x="55.9" y="87.3">R6</text>
<text x="79.9" y="84">1M</text>
<text x="120.9" y="89.3">VR1</text>
<text x="135.5" y="86.6">4.7K</text>
<text x="145.6" y="86.1">(N/F)</text>
<text x="153.2" y="87.3">R7A</text>
<text x="174.7" y="87.3">R9</text>
<text x="269.7" y="85.8">JST 2mm Pitch</text>
<text x="47.1" y="93.4">C1</text>
<text x="54.6" y="92.9">100K</text>
<text x="91.3" y="93.6">R20</text>
<text x="120.9" y="92.9">10K</text>
<text x="138" y="92.4">R30</text>
<text x="138" y="95.4">4.7K</text>
<text x="153.2" y="93.1">(150K)</text>
<text x="174.7" y="90.3">1M</text>
<text x="203.8" y="93.1">R1</text>
<text x="203.8" y="95.7">22K</text>
<text x="219.2" y="91.1">C3</text>
<text x="274.8" y="91.4">J7</text>
<text x="277.3" y="94.6">VIN</text>
<text x="47.1" y="101.5">220nF</text>
<text x="73.1" y="98.7">VR3</text>
<text x="73.1" y="101.7">100K</text>
<text x="82.5" y="98.7">R18</text>
<text x="82.5" y="101.7">47K</text>
<text x="91.3" y="96.6">n/f</text>
<text x="131.7" y="101.2">R8</text>
<text x="217.9" y="96.6">220pF</text>
<text x="277.3" y="99.6">O/P1</text>
<text x="23" y="106.3">R2</text>
<text x="42" y="104.5">U1A</text>
<text x="98.4" y="106">P6</text>
<text x="131.7" y="104.2">200K</text>
<text x="277.3" y="104.6">O/P2</text>
<text x="23" y="111.3">47R</text>
<text x="229.1" y="113.8">R22</text>
<text x="267.2" y="111.1">6 Way Molex 0.1&quot; pitch</text>
<text x="24.3" y="115.1">R26</text>
<text x="42" y="117.6">LT6011</text>
<text x="229.1" y="118.9">1M</text>
<text x="24.3" y="120.6">1M</text>
<text x="218.9" y="122.4">C9</text>
<text x="72.3" y="129.8">U4C</text>
<text x="90" y="128.5">U1C</text>
<text x="114" y="131.3">C2</text>
<text x="194.9" y="129">R21B</text>
<text x="217.7" y="130.5">10nF</text>
<text x="59.9" y="135.8">100nF</text>
<text x="61.2" y="132.8">C8</text>
<text x="114" y="134.5">10µF</text>
<text x="187.4" y="136.6">R19A</text>
<text x="194.9" y="134.1">(N/F)</text>
<text x="220.2" y="134.8">U1B</text>
<text x="71.1" y="139.1">LT6011</text>
<text x="88.8" y="139.1">LT6011</text>
<text x="187.4" y="141.6">(200K)</text>
<text x="239.2" y="139.1">R24</text>
<text x="274.8" y="139.4">J3</text>
<text x="46.6" y="147.7">P4</text>
<text x="173.4" y="149.2">R31</text>
<text x="187.4" y="146.7">R19B</text>
<text x="220.2" y="148">LT6011</text>
<text x="239.2" y="144.1">100R</text>
<text x="273.6" y="147.6">O/P2</text>
<text x="25.6" y="150.5">R16</text>
<text x="25.6" y="155.5">22R</text>
<text x="158.8" y="155">VR4</text>
<text x="173.4" y="152.2">4.7K</text>
<text x="187.4" y="151.7">(N/F)</text>
<text x="194.9" y="153">R21A</text>
<text x="216.4" y="153">R23</text>
<text x="271" y="151.5">JST 2mm Pitch</text>
<text x="57.4" y="157.8">U3</text>
<text x="57.4" y="161.6">ISL21009BFB825Z</text>
<text x="98.4" y="156.5">P2</text>
<text x="158.8" y="158.5">10K</text>
<text x="176" y="158">R32</text>
<text x="176" y="161.1">4.7K</text>
<text x="194.9" y="158.8">(150K)</text>
<text x="216.4" y="156">1M</text>
<text x="242.9" y="157.5">R10</text>
<text x="242.9" y="160.1">22K</text>
<text x="260.9" y="156.8">C11</text>
<text x="34.4" y="167.4">D2</text>
<text x="82.7" y="167.6">C13</text>
<text x="98.9" y="166.4">R21</text>
<text x="106.7" y="166.4">A</text>
<text x="110.5" y="165.9">LK1</text>
<text x="120.4" y="164.3">R27</text>
<text x="120.4" y="167.1">1M</text>
<text x="129.5" y="167.1">A</text>
<text x="133.3" y="165.9">LK2</text>
<text x="169.7" y="166.9">R7</text>
<text x="259.6" y="162.3">220pF</text>
<text x="9.1" y="168.4">J2</text>
<text x="9.1" y="171.7">Power</text>
<text x="34.4" y="170.9">BZV55-C6V8</text>
<text x="82.7" y="171.4">100µF</text>
<text x="85.2" y="173.9">2V5</text>
<text x="98.9" y="170.2">(30K)</text>
<text x="106.7" y="171.4">B</text>
<text x="120.4" y="173.2">R28</text>
<text x="129.5" y="171.4">B</text>
<text x="144.4" y="169.4">R5A</text>
<text x="144.4" y="172.4">(0R)</text>
<text x="154.5" y="169.4">R5B</text>
<text x="154.5" y="172.4">(0R)</text>
<text x="169.7" y="169.9">200K</text>
<text x="120.4" y="176.2">10K</text>
<text x="51.1" y="183.3">C5</text>
<text x="72.3" y="183">C12</text>
<text x="98.9" y="184.1">R19</text>
<text x="51.1" y="186.4">1µF</text>
<text x="68" y="189.4">P3</text>
<text x="72.3" y="186.4">10µF</text>
<text x="98.9" y="186.6">220K</text>
<text x="180" y="194.6">A4</text>
<text x="222.8" y="194.6">4.0</text>
</g>
<g font-size="2.3">
<text x="39" y="17.9">1</text>
<text x="111.5" y="17.9">2</text>
<text x="184.1" y="17.9">3</text>
<text x="256.6" y="17.9">4</text>
<text x="4.8" y="40.4">D</text>
<text x="290.5" y="40.4">D</text>
<text x="60.2" y="54.3">2</text>
<text x="60.2" y="59.3">3</text>
<text x="76.4" y="56.8">1</text>
<text x="99.4" y="69.4">6</text>
<text x="115.6" y="72">7</text>
<text x="175.2" y="72">3</text>
<text x="183.3" y="70" transform="rotate(-90 183.3 70)">5</text>
<text x="99.4" y="74.5">5</text>
<text x="175.2" y="77">1</text>
<text x="191.4" y="74.5">4</text>
<text x="268.7" y="74.5">1</text>
<text x="268.7" y="77">2</text>
<text x="183.3" y="81.3" transform="rotate(-90 183.3 81.3)">2</text>
<text x="4.8" y="88.4">C</text>
<text x="290.5" y="88.4">C</text>
<text x="271.3" y="92.2">1</text>
<text x="271.3" y="94.7">2</text>
<text x="271.3" y="97.2">3</text>
<text x="271.3" y="99.7">4</text>
<text x="38.7" y="107.3">2</text>
<text x="271.3" y="102.3">5</text>
<text x="271.3" y="104.8">6</text>
<text x="38.7" y="112.4">3</text>
<text x="54.9" y="109.9">1</text>
<text x="83.5" y="123" transform="rotate(-90 83.5 123)">8</text>
<text x="101.2" y="123" transform="rotate(-90 101.2 123)">8</text>
<text x="4.8" y="136.4">B</text>
<text x="216.9" y="137.6">6</text>
<text x="290.5" y="136.4">B</text>
<text x="83.5" y="139.4" transform="rotate(-90 83.5 139.4)">4</text>
<text x="101.2" y="139.4" transform="rotate(-90 101.2 139.4)">4</text>
<text x="216.9" y="142.7">5</text>
<text x="233.1" y="140.2">7</text>
<text x="271.3" y="140.2">1</text>
<text x="271.3" y="142.7">2</text>
<text x="17" y="165.4">1</text>
<text x="17" y="167.9">2</text>
<text x="53.9" y="167.9">2</text>
<text x="75.1" y="167.9">6</text>
<text x="53.9" y="173">3</text>
<text x="58.9" y="169.2">VIN</text>
<text x="66.8" y="169.2">Vout</text>
<text x="75.1" y="173">5</text>
<text x="58.9" y="174.2">En</text>
<text x="63.3" y="177" transform="rotate(-90 63.3 177)">GND</text>
<text x="65.8" y="177" transform="rotate(-90 65.8 177)">GND</text>
<text x="68.3" y="174.2">n/c</text>
<text x="4.8" y="184.4">A</text>
<text x="62" y="182.4" transform="rotate(-90 62 182.4)">1</text>
<text x="64.6" y="182.4" transform="rotate(-90 64.6 182.4)">4</text>
<text x="290.5" y="184.4">A</text>
<text x="173.7" y="189.4">Title</text>
<text x="173.7" y="194.4">Size:</text>
<text x="191.4" y="194.4">Number:</text>
<text x="214.1" y="194.4">Revision:</text>
<text x="173.7" y="198.2">Date: 7-Apr-2012</text>
<text x="173.7" y="200.8">File:</text>
<text x="195.2" y="198.2">Time: 10:49:06</text>
<text x="214.1" y="198.2">Sheet 1</text>
<text x="214.1" y="198.2">Sheet</text>
<text x="222.8" y="198.2">of 1</text>
<text x="39" y="204.8">1</text>
<text x="111.5" y="204.8">2</text>
<text x="184.1" y="204.8">3</text>
<text x="256.6" y="204.8">4</text>
</g>
<g font-size="2.3" fill="#000080">
<text x="220.5" y="27.8">F.S ppm</text>
<text x="240.7" y="27.8">7</text>
<text x="250.8" y="27.8">16/60</text>
<text x="264.7" y="27.8">11</text>
<text x="277.3" y="27.8">?</text>
<text x="220.5" y="35.4">R6A,R19A</text>
<text x="220.5" y="30.3">nA/ppm</text>
<text x="220.5" y="32.9">Bias</text>
<text x="238.2" y="30.3">-850</text>
<text x="238.2" y="32.9">0mV</text>
<text x="238.2" y="35.4">200K</text>
<text x="250.8" y="30.3">370/100</text>
<text x="252" y="32.9">0mV</text>
<text x="252" y="35.4">N/F</text>
<text x="262.2" y="32.9">-300mV</text>
<text x="264.7" y="30.3">530</text>
<text x="264.7" y="35.4">N/F</text>
<text x="274.8" y="32.9">+50mV</text>
<text x="277.3" y="30.3">?</text>
<text x="277.3" y="35.4">N/F</text>
<text x="220.5" y="37.9">R6B,R19B</text>
<text x="220.5" y="40.4">R7A,R21A</text>
<text x="238.2" y="37.9">N/F</text>
<text x="238.2" y="40.4">150K</text>
<text x="250.8" y="37.9">180K</text>
<text x="252" y="40.4">N/F</text>
<text x="263.4" y="37.9">180K</text>
<text x="264.7" y="40.4">N/F</text>
<text x="277.3" y="37.9">180K</text>
<text x="277.3" y="40.4">N/F</text>
<text x="220.5" y="43">R7B,R21B</text>
<text x="220.5" y="45.5">R21</text>
<text x="238.2" y="43">N/F</text>
<text x="238.2" y="45.5">30K</text>
<text x="250.8" y="45.5">30K</text>
<text x="250.8" y="43">200K</text>
<text x="263.4" y="43">200K</text>
<text x="264.7" y="45.5">33K</text>
<text x="277.3" y="45.5">4K7</text>
<text x="277.3" y="43">200K</text>
<text x="24" y="48.2">CE</text>
<text x="28.4" y="53.8">RE</text>
<text x="220.5" y="50.5">LK1</text>
<text x="220.5" y="53">LK2</text>
<text x="220.5" y="48">R5</text>
<text x="239.4" y="50.5">A</text>
<text x="239.4" y="53">A</text>
<text x="239.4" y="48">0R</text>
<text x="252" y="50.5">A</text>
<text x="252" y="53">A</text>
<text x="252" y="48">0R</text>
<text x="266" y="48">0R</text>
<text x="266" y="50.5">A</text>
<text x="266" y="53">B</text>
<text x="277.3" y="48">3K3</text>
<text x="278.6" y="50.5">B</text>
<text x="278.6" y="53">A</text>
<text x="11.9" y="62.6">WE2</text>
<text x="23.8" y="62.6">WE1</text>
<text x="183.3" y="74">V+</text>
<text x="183.3" y="77">V-</text>
<text x="82" y="129.5">V+</text>
<text x="99.6" y="129.5">V+</text>
<text x="82" y="132.6">V-</text>
<text x="99.6" y="132.6">V-</text>
<text x="8.1" y="174.2">JST 2mm Pitch</text>
<text x="180" y="200.8">C:\Users\Steve\Documents\Business\Project Docs\Protel Files\Alphasense\4-Electrode ISB iss4\4-Electrode ISB iss4.ddb - 4-Electrode</text>
</g>
<g font-size="2.3" fill="#800000">
<text x="55.7" y="66.9">Vce</text>
<text x="182" y="66.9">+6V</text>
<text x="69.3" y="77">Voff</text>
<text x="126.7" y="77">Vpot1</text>
<text x="96.6" y="84.6">Vmid</text>
<text x="264.2" y="84.6">VIN</text>
<text x="13.7" y="113.6">Voff</text>
<text x="200.5" y="112.4">GND</text>
<text x="87.2" y="117.4">+6V</text>
<text x="263.7" y="117.4">GND</text>
<text x="35.9" y="121.2">Vmid</text>
<text x="164.6" y="142.7">Vpot2</text>
<text x="21.5" y="145.2">VIN</text>
<text x="39.2" y="149">+6V</text>
<text x="86.7" y="145.2">GND</text>
<text x="86.2" y="157.8">+2.5V</text>
<text x="123.7" y="166.7">Voff</text>
<text x="111.8" y="174.2">Vmid</text>
<text x="135.3" y="174.2">Vce</text>
<text x="139.3" y="179.3">Vpot1</text>
<text x="149.4" y="179.3">Vpot2</text>
<text x="266.2" y="178.1">GND</text>
<text x="60.2" y="198.2">GND</text>
</g>
<g font-size="2.2" fill="#000080">
<text x="85" y="81.6">*</text>
<text x="29.4" y="118.2">*</text>
</g>
</svg>
